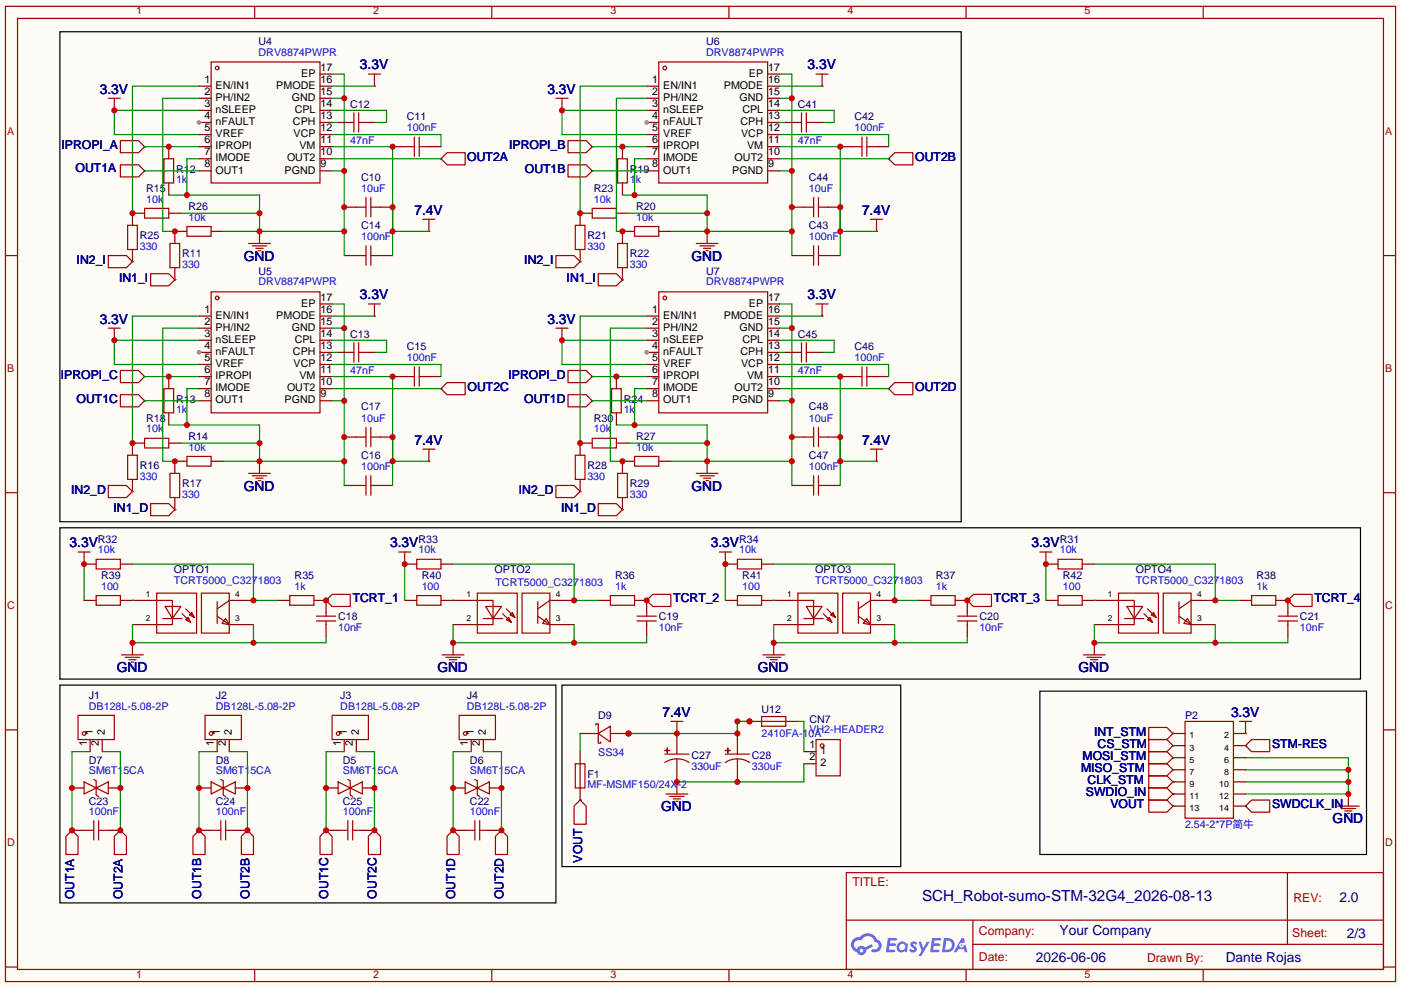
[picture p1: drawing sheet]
<svg xmlns="http://www.w3.org/2000/svg" width="294mm" height="207mm" viewBox="0 0 294 207" stroke-linecap="round" stroke-linejoin="round" font-family="sans-serif">
<path d="M0 0h294.1v207.2h-294.1z" fill="#fffcf7"/>
<g fill="none" stroke="#a10000" stroke-width=".25">
<path d="M1.1 1.3h291.9v204.8h-291.9zM3.7 3.9h286.7v199.6h-286.7zM53.5 1.3v2.6M103.3 1.3v2.6M153 1.3v2.6M202.8 1.3v2.6M252.6 1.3v2.6M1.1 53.7h2.6M290.4 53.7h2.6M1.1 103.4h2.6M290.4 103.4h2.6M1.1 153.2h2.6"/>
<path d="M290.4 153.2h2.6M177.7 183.2h112.7v20.3h-112.7zM177.7 193.2h112.7M204.2 198.2h86.2M204.2 193.2v10.1M270.3 183.2v15M1.1 203h2.6M53.5 203.5v2.6M103.3 203.5v2.6M153 203.5v2.6M202.8 203.5v2.6M252.6 203.5v2.6"/>
<path d="M290.4 203h2.6"/>
</g>
<g fill="#5487ff">
<path d="M191.3 197.8l.5-.2 .4 .1 .3 .3-.2 .4a.33 .33 0 0 0-.3-.3 .33 .33 0 0 0-.3 .2 .86 .86 0 0 1 .7 .7 .86 .86 0 0 1-.3 .9h-.6l-.7-.4 .4-.4 .5 .3 .2-.1v-.1a.88 .88 0 0 1-.6-1.4z"/>
<path d="M192.8 197.7h.6l.4 1.3 .8-1.3h.6l-1.8 3h-.6l.7-1.1z"/>
<path d="M186.4 196.9h1.7l.2 .1-.1 .4h-1.3l-.1 .7h1.1l.2 .2-.3 .3h-1.1l-.1 .8h1.2l.2 .2-.2 .3h-1.8z"/>
<path d="M195.7 196.9h1.6l.3 .1-.1 .4h-1.3l-.1 .7h1.1l.2 .2-.3 .3h-1.1l-.1 .8h1.2l.2 .2-.2 .3h-1.8z"/>
<path d="M201.9 196.9h.5l.2 .9-.4 .2a.5 .5 0 0 0-.8 .2 .5 .5 0 0 0 .3 .7 .5 .5 0 0 0 .7-.4l.3-.2 .4 1.6h-.5l-.2-.6h-1.2l-.4 .6h-.6z"/>
<path d="M198.2 196.9l-.4 3h.9a1.51 1.51 0 0 0 1.7-1.5 1.51 1.51 0 0 0-1.7-1.5zM198.7 197.4a1.02 1.02 0 0 1 1.1 1.2 1.02 1.02 0 0 1-1.4 .8z"/>
<path d="M188.7 197.9a1.11 1.11 0 0 0-.3 1.6 1.11 1.11 0 0 0 1.6 .2l.4 .2 .2-1.7-.4-.2a1.02 1.02 0 0 0-1.5-.1zM188.7 198.8a.67 .67 0 0 1 1.3 0 .67 .67 0 0 1-1.3 0z"/>
<path d="M179.1 197.2a1.58 1.58 0 0 0 .8 2.7 1.01 1.01 0 0 0 1.1 .6 1.01 1.01 0 0 0 .9-1.1l1.4-.7-.3-.5-1.4 .7a1.03 1.03 0 0 0-1.7 .3 1 1 0 0 1-.5-1.4 1 1 0 0 1 1.4-.3 1.49 1.49 0 0 1 1.6-1 1.49 1.49 0 0 1 1.3 1.2 .82 .82 0 0 1 .7 1.1 .82 .82 0 0 1-1.2 .5l-.2 .1v.3a1.4 1.4 0 0 0 1.9-.6 1.4 1.4 0 0 0-.8-1.9 2.19 2.19 0 0 0-3.7-.5l-.7 .1zM180.5 199.5a.39 .39 0 0 1 .7 0 .39 .39 0 0 1-.7 0z"/>
<circle cx="201.9" cy="198.4" r=".19"/>
</g>
<path d="M12.6 6.7h189.2v102.8h-189.2zM12.6 110.8h273v31.8h-273zM12.6 143.8h104.1v45.7h-104.1zM118 143.8h71.1v38.1h-71.1zM218.3 145.1h68.6v34.3h-68.6z" fill="none" stroke="#000" stroke-width=".25"/>
<g fill="none" stroke="#a10000" stroke-width=".25">
<path d="M44.3 13h22.9v25.4h-22.9zM77.3 15.6h2.6M78.6 15.6v2.5M22.7 20.6h2.6M24 20.6v2.6M25.3 29.5h3.8l1.3 1.3-1.3 1.3h-3.8zM34.4 33.3h2v5.1h-2zM85 30.8h2M87 28.8v4M88 28.8v4M88 30.8h2M52.2 51.1h4.6"/>
<path d="M53 51.6h3M53.7 52.1h1.5M54.2 52.6h.5M54.5 48.6v2.5M88.8 46h2.5M90 46v2.6M16.4 115.9h2.5M17.7 115.9v2.5M20.2 117.4h5.1v2h-5.1zM83.7 115.9h2.5M85 115.9v2.5M87.5 117.4h5.1v2h-5.1z"/>
<path d="M151 115.9h2.5M152.3 115.9v2.5M154.8 117.4h5.1v2h-5.1zM218.3 115.9h2.6M219.6 115.9v2.5M222.1 117.4h5.1v2h-5.1zM20.2 125h5.1v2.1h-5.1zM25.5 137.5h4.6M26.3 138h3M27.1 138.5h1.5M27.6 139h.5M27.8 134.9v2.6"/>
<path d="M32.9 124.5h8.4v8.4h-8.4zM32.9 126h3.3v5.1h-3.3M34.2 129.9h4M34.7 127.3h3.3l-1.8 2.6zM38.2 128.8l1.8 1.8M39 127.8l1.8 1.8M39.5 129.6l.5 1-1-.5zM39.8 129.1l.5-.5 .5 1zM42.3 124.5h5.8v8.4h-5.8zM45.6 129.3l2.5 1.8M45.6 126.3v4.6M47.4 129.9l.7 1.2-1.5-.2z"/>
<path d="M48.1 126l-2.5 1.8M60.8 125h5.1v2.1h-5.1zM66.4 130.4h4.1M66.4 129.3h4.1M68.5 126l1.2-1.2h3.8v2.5h-3.8zM68.5 128.6v.7M68.5 130.4v.7M87.5 125h5.1v2.1h-5.1zM92.8 137.5h4.6M93.6 138h3M94.4 138.5h1.5M94.9 139h.5"/>
<path d="M95.1 134.9v2.6M100.2 124.5h8.4v8.4h-8.4zM100.2 126h3.3v5.1h-3.3M101.5 129.9h4M102 127.3h3.3l-1.8 2.6zM105.5 128.8l1.8 1.8M106.3 127.8l1.8 1.8M106.8 129.6l.5 1-1-.5zM107.1 129.1l.5-.5 .5 1zM109.6 124.5h5.8v8.4h-5.8zM112.9 129.3l2.5 1.8M112.9 126.3v4.6"/>
<path d="M114.7 129.9l.7 1.2-1.5-.2zM115.4 126l-2.5 1.8M128.1 125h5.1v2.1h-5.1zM133.7 130.4h4.1M133.7 129.3h4.1M135.8 126l1.2-1.2h3.8v2.5h-3.8zM135.8 128.6v.7M135.8 130.4v.7M154.8 125h5.1v2.1h-5.1zM160.1 137.5h4.6M160.9 138h3.1M161.7 138.5h1.5"/>
<path d="M162.2 139h.5M162.4 134.9v2.6M167.5 124.5h8.4v8.4h-8.4zM167.5 126h3.3v5.1h-3.3M168.8 129.9h4M169.3 127.3h3.3l-1.8 2.6zM172.8 128.8l1.8 1.8M173.6 127.8l1.8 1.8M174.1 129.6l.5 1-1-.5zM174.4 129.1l.5-.5 .5 1zM176.9 124.5h5.9v8.4h-5.9zM180.2 129.3l2.6 1.8"/>
<path d="M180.2 126.3v4.6M182 129.9l.8 1.2-1.6-.2zM182.8 126l-2.6 1.8M195.5 125h5v2.1h-5zM201 130.4h4.1M201 129.3h4.1M203.1 128.6v.7M203.1 130.4v.7M204.3 124.8h3.9v2.5h-3.9l-1.2-1.3zM222.1 125h5.1v2.1h-5.1zM227.5 137.5h4.5M228.2 138h3.1"/>
<path d="M229 138.5h1.5M229.5 139h.5M229.7 134.9v2.6M234.8 124.5h8.4v8.4h-8.4zM234.8 126h3.3v5.1h-3.3M236.1 129.9h4.1M236.6 127.3h3.3l-1.8 2.6zM240.2 128.8l1.7 1.8M240.9 127.8l1.8 1.8M241.4 129.6l.5 1-1-.5zM241.7 129.1l.5-.5 .5 1zM244.2 124.5h5.9v8.4h-5.9z"/>
<path d="M247.5 129.3l2.6 1.8M247.5 126.3v4.6M249.3 129.9l.8 1.2-1.6-.2zM250.1 126l-2.6 1.8M262.8 125h5v2.1h-5zM268.4 130.4h4M268.4 129.3h4M270.4 128.6v.7M270.4 130.4v.7M271.7 124.8h3.8v2.5h-3.8l-1.3-1.3zM16.4 150.2h7.6v5.1h-7.6zM43.1 150.2h7.6v5.1h-7.6z"/>
<path d="M69.7 150.2h7.6v5.1h-7.6zM96.4 150.2h7.6v5.1h-7.6zM139.6 157.5l1 .1zM139.6 158.3h5.1M140.1 157v1zM140.8 151.4h2.6M142.1 151.4v2.6M152.3 157.5l1 .1zM152.3 158.3h5.1M152.8 157v1zM171.3 155.3h5.1v7.6h-5.1zM241.2 155.3h3.8l1.3 1.2-1.3 1.3h-3.8z"/>
<path d="M241.2 157.8h3.8l1.3 1.3-1.3 1.2h-3.8zM241.2 152.7h3.8l1.3 1.3-1.3 1.3h-3.8zM260.2 151.4h2.6M261.5 156.5l1.3-1.2h3.8v2.5h-3.8zM261.5 151.4v2.6M15.1 174.3l1.3 1.3v3.8h-2.6v-3.8zM17.7 164.1l2.5 1.3-2.5 1.3zM17.7 174.3h2M19.7 163.6l.5 .3v3l.5 .3M19.7 172.3v4M20.2 165.4l2.5-1.3v2.6zM20.7 174.3h2"/>
<path d="M20.7 172.3v4M25.3 174.3l1.2 1.3v3.8h-2.5v-3.8zM40.5 175.6l1.3-1.3 1.3 1.3v3.8h-2.6zM44.3 164.1l2.6 1.3-2.6 1.3zM44.3 174.3h2.1M46.4 163.6l.5 .3v3l.5 .3M46.4 172.3v4M46.9 165.4l2.5-1.3v2.6zM47.4 174.3h2M47.4 172.3v4M50.7 175.6l1.2-1.3 1.3 1.3v3.8h-2.5zM68.5 174.3l1.2 1.3v3.8h-2.5v-3.8z"/>
<path d="M71 164.1l2.5 1.3-2.5 1.3zM71 174.3h2M73 163.6l.5 .3v3l.5 .3M73 172.3v4M73.5 165.4l2.6-1.3v2.6zM74 174.3h2.1M74 172.3v4M78.6 174.3l1.3 1.3v3.8h-2.6v-3.8zM93.9 175.6l1.2-1.3 1.3 1.3v3.8h-2.5zM97.7 164.1l2.5 1.3-2.5 1.3zM97.7 174.3h2M99.7 163.6l.5 .3v3l.5 .3"/>
<path d="M99.7 172.3v4M100.2 165.4l2.5-1.3v2.6zM100.7 174.3h2M100.7 172.3v4M104 175.6l1.3-1.3 1.3 1.3v3.8h-2.6zM120.8 160.3h2v5.1h-2zM121.8 168l1.3 1.2v3.8h-2.6v-3.8zM121.8 160.3v5.1M139.6 160.1a4.6 4.6 0 0 1 5.1 0M139.8 166.7h4.6M140.6 167.2h3M141.4 167.7h1.5"/>
<path d="M141.9 168.2h.5M142.1 164.1v2.6M152.3 160.1a4.6 4.6 0 0 1 5.1 0M241.2 165.4h3.8l1.3 1.3-1.3 1.3h-3.8zM241.2 168h3.8l1.3 1.2-1.3 1.3h-3.8zM241.2 162.9h3.8l1.3 1.2-1.3 1.3h-3.8zM241.2 160.3h3.8l1.3 1.3-1.3 1.3h-3.8zM261.5 169.2l1.3-1.2h3.8v2.5h-3.8zM280.8 169.2h4.6M281.6 169.7h3M282.3 170.2h1.5M282.8 170.7h.5"/>
<path d="M283.1 166.7v2.5"/>
<circle cx="45.6" cy="14.3" r=".38"/>
<circle cx="17.7" cy="154" r=".38"/>
<circle cx="44.3" cy="154" r=".38"/>
<circle cx="71" cy="154" r=".38"/>
<circle cx="97.7" cy="154" r=".38"/>
<circle cx="172.6" cy="156.5" r=".38"/>
</g>
<g fill="none" stroke="#870000" stroke-width=".25">
<path d="M41.8 18.1h2.5M78.6 18.1h.1M24 23.2h.1M30.4 30.8h.1M35.4 30.8v2.5M35.4 38.4v2.6M41.8 20.6h2.5M41.8 23.2h2.5M41.8 25.7h2.5M82.4 30.8h2.6M90 30.8h2.6M54.5 48.6h.1"/>
<path d="M90 48.6h.1M17.7 118.4h.1M17.7 118.4h2.5M25.3 118.4h2.5M85 118.4h.1M85 118.4h2.5M92.6 118.4h2.5M152.3 118.4h.1M152.3 118.4h2.5M159.9 118.4h2.5M219.6 118.4h.1M219.6 118.4h2.5"/>
<path d="M227.2 118.4h2.5M17.7 126h2.5M25.3 126h7.6M27.8 134.9h.1M27.8 131.1h5.1M48.1 126h5.1M48.1 131.1h5.1M58.3 126h2.5M65.9 126h2.6M68.5 126h.1M68.5 126v2.6M68.5 131.1v2.6"/>
<path d="M85 126h2.5M92.6 126h7.6M95.1 134.9h.1M95.1 131.1h5.1M115.4 126h5.1M115.4 131.1h5.1M125.6 126h2.5M133.2 126h2.6M135.8 126h.1M135.8 126v2.6M135.8 131.1v2.6M152.3 126h2.5"/>
<path d="M159.9 126h7.6M162.4 134.9h.1M162.4 131.1h5.1M182.8 126h5M182.8 131.1h5M192.9 126h2.6M200.5 126h2.6M203.1 126h.1M203.1 126v2.6M203.1 131.1v2.6M219.6 126h2.5M227.2 126h7.6"/>
<path d="M229.7 134.9h.1M229.7 131.1h5.1M250.1 126h5M250.1 131.1h5M260.2 126h2.6M267.8 126h2.6M270.4 126h.1M270.4 126v2.6M270.4 131.1v2.6M18.9 155.3v2.5M21.5 155.3v2.5M45.6 155.3v2.5"/>
<path d="M48.1 155.3v2.5M72.3 155.3v2.5M74.8 155.3v2.5M98.9 155.3v2.5M101.5 155.3v2.5M121.8 157.8v2.5M142.1 154h.1M142.1 154v4.3M142.1 159.3v4.8M154.8 154v4.3M154.8 159.3v4.8M168.8 157.8h2.5"/>
<path d="M246.3 156.5h.1M246.3 159.1h.1M246.3 154h.1M261.5 154h.1M261.5 156.5h.1M15.1 174.3h.1M15.1 174.3h2.6M15.1 165.4h2.6M22.7 174.3h2.6M22.7 165.4h2.6M25.3 174.3h.1M41.8 174.3h.1"/>
<path d="M41.8 174.3h2.5M41.8 165.4h2.5M49.4 174.3h2.5M49.4 165.4h2.5M51.9 174.3h.1M68.5 174.3h.1M68.5 174.3h2.5M68.5 165.4h2.5M76.1 174.3h2.5M76.1 165.4h2.5M78.6 174.3h.1M95.1 174.3h.1"/>
<path d="M95.1 174.3h2.6M95.1 165.4h2.6M102.7 174.3h2.6M102.7 165.4h2.6M105.3 174.3h.1M121.8 168h.1M121.8 165.4v2.6M142.1 164.1h.1M168.8 160.3h2.5M246.3 166.7h.1M246.3 169.2h.1M246.3 164.1h.1"/>
<path d="M246.3 161.6h.1M261.5 169.2h.1M283.1 166.7h.1"/>
</g>
<circle cx="41.8" cy="25.7" r=".51" fill="#999"/>
<g fill="none" stroke="#870000" stroke-width=".25">
<path d="M67.2 18.1h2.5M67.2 15.6h2.5M30.4 35.9h.1M41.8 28.3h2.5M41.8 30.8h2.5M41.8 33.3h2.5M41.8 35.9h2.5M67.2 28.3h2.5M67.2 30.8h2.5M67.2 33.3h2.5M67.2 35.9h2.5M67.2 25.7h2.5"/>
<path d="M67.2 23.2h2.5M67.2 20.6h2.5M92.6 33.3h.1M27.8 54.9h.1M27.8 52.4v2.5M30.4 44.8h-2.6v2.5M35.4 44.8h2.6M36.7 58.7h.1M36.7 56.2v2.5M39.2 48.6h-2.5v2.5M44.3 48.6h2.6M72.3 53.7h2.5"/>
<path d="M72.3 43.5h2.5M79.9 53.7h2.5M79.9 43.5h2.5M24 71.4h.1M30.4 79.1h.1M35.4 79.1v2.5M41.8 66.4h2.5M41.8 68.9h2.5M41.8 71.4h2.5M41.8 74h2.5M78.6 66.4h.1M82.4 79.1h2.6"/>
<path d="M90 79.1h2.6M35.4 86.7v2.5M54.5 96.8h.1M90 96.8h.1"/>
</g>
<g fill="none" stroke="#a10000" stroke-width=".25">
<path d="M25.3 34.6h3.8l1.3 1.3-1.3 1.2h-3.8zM92.6 33.3l1.3-1.2h3.8v2.5h-3.8zM22.7 53.7h3.8l1.3 1.2-1.3 1.3h-3.8zM26.8 47.3h2v5.1h-2zM30.4 43.7h5v2.1h-5zM31.6 57.5h3.8l1.3 1.2-1.3 1.3h-3.8zM35.7 51.1h2v5.1h-2zM39.2 47.6h5.1v2h-5.1zM74.8 53.7h2M74.8 43.5h2M76.8 41.5v4M76.8 51.6v4.1"/>
<path d="M77.9 53.7h2M77.9 41.5v4M77.9 51.6v4.1M77.9 43.5h2M22.7 68.9h2.6M24 68.9v2.5M25.3 77.8h3.8l1.3 1.3-1.3 1.2h-3.8zM44.3 61.3h22.9v25.4h-22.9zM77.3 63.8h2.6M78.6 63.8v2.6M85 79.1h2M87 77v4.1"/>
<path d="M88 77v4.1M88 79.1h2M34.4 81.6h2v5.1h-2zM52.2 99.4h4.6M53 99.9h3M54.5 96.8v2.6M88.8 94.3h2.5M90 94.3v2.5M53.7 100.4h1.5M54.2 100.9h.5"/>
<circle cx="45.6" cy="62.5" r=".38"/>
</g>
<circle cx="41.8" cy="74" r=".51" fill="#999"/>
<g fill="none" stroke="#870000" stroke-width=".25">
<path d="M135.8 18.1h2.5M172.6 18.1h.1M118 23.2h.1M124.3 30.8h.1M130.7 30.8v2.5M130.7 38.4v2.6M135.8 20.6h2.5M135.8 23.2h2.5M135.8 25.7h2.5M176.4 30.8h2.5M184 30.8h2.6M148.5 48.6h.1"/>
<path d="M184 48.6h.1M41.8 76.5h2.5M41.8 79.1h2.5M67.2 76.5h2.5M67.2 79.1h2.5M67.2 74h2.5M67.2 71.4h2.5M67.2 68.9h2.5M67.2 66.4h2.5M67.2 63.8h2.5M30.4 84.1h.1M30.4 93h-2.6v2.6"/>
<path d="M35.4 93h2.6M39.2 96.8h-2.5v2.6M41.8 81.6h2.5M41.8 84.1h2.5M44.3 96.8h2.6M67.2 81.6h2.5M67.2 84.1h2.5M72.3 91.8h2.5M79.9 91.8h2.5M92.6 81.6h.1M27.8 103.2h.1M27.8 100.6v2.6"/>
<path d="M36.7 107h.1M36.7 104.5v2.5M72.3 101.9h2.5M79.9 101.9h2.5"/>
</g>
<g fill="none" stroke="#a10000" stroke-width=".25">
<path d="M138.3 13h22.9v25.4h-22.9zM171.3 15.6h2.6M172.6 15.6v2.5M116.7 20.6h2.6M118 20.6v2.6M119.3 29.5h3.8l1.2 1.3-1.2 1.3h-3.8zM129.7 33.3h2v5.1h-2zM178.9 30.8h2.1M181 28.8v4M182 28.8v4M182 30.8h2M146.2 51.1h4.5"/>
<path d="M146.9 51.6h3.1M147.7 52.1h1.5M148.2 52.6h.5M148.5 48.6v2.5M182.8 46h2.5M184 46v2.6M25.3 82.9h3.8l1.3 1.2-1.3 1.3h-3.8zM26.8 95.6h2v5h-2zM30.4 92h5v2h-5zM35.7 99.4h2v5.1h-2zM39.2 95.8h5.1v2h-5.1zM74.8 91.8h2"/>
<path d="M76.8 89.7v4.1M76.8 99.9v4M77.9 89.7v4.1M77.9 99.9v4M77.9 91.8h2M92.6 81.6l1.3-1.3h3.8v2.6h-3.8zM22.7 101.9h3.8l1.3 1.3-1.3 1.3h-3.8zM31.6 105.7h3.8l1.3 1.3-1.3 1.3h-3.8zM74.8 101.9h2M77.9 101.9h2"/>
<circle cx="139.6" cy="14.3" r=".38"/>
</g>
<circle cx="135.8" cy="25.7" r=".51" fill="#999"/>
<g fill="none" stroke="#870000" stroke-width=".25">
<path d="M161.2 18.1h2.5M161.2 15.6h2.5M124.3 35.9h.1M135.8 28.3h2.5M135.8 30.8h2.5M135.8 33.3h2.5M135.8 35.9h2.5M161.2 28.3h2.5M161.2 30.8h2.5M161.2 33.3h2.5M161.2 35.9h2.5M161.2 25.7h2.5"/>
<path d="M161.2 23.2h2.5M161.2 20.6h2.5M186.6 33.3h.1M121.8 54.9h.1M121.8 52.4v2.5M124.3 44.8h-2.5v2.5M129.4 44.8h2.6M130.7 58.7h.1M130.7 56.2v2.5M133.2 48.6h-2.5v2.5M138.3 48.6h2.5M166.2 53.7h2.6"/>
<path d="M166.2 43.5h2.6M173.9 53.7h2.5M173.9 43.5h2.5M118 71.4h.1M124.3 79.1h.1M129.4 79.1v2.5M135.8 66.4h2.5M135.8 68.9h2.5M135.8 71.4h2.5M135.8 74h2.5M172.6 66.4h.1M176.4 79.1h2.5"/>
<path d="M184 79.1h2.6M129.4 86.7v2.5M148.5 96.8h.1M184 96.8h.1"/>
</g>
<g fill="none" stroke="#a10000" stroke-width=".25">
<path d="M119.3 34.6h3.8l1.2 1.3-1.2 1.2h-3.8zM187.8 32.1h3.8v2.5h-3.8l-1.2-1.3zM116.7 53.7h3.8l1.3 1.2-1.3 1.3h-3.8zM120.8 47.3h2v5.1h-2zM124.3 43.7h5.1v2.1h-5.1zM125.6 57.5h3.8l1.3 1.2-1.3 1.3h-3.8zM129.7 51.1h2v5.1h-2zM133.2 47.6h5.1v2h-5.1zM168.8 53.7h2M168.8 43.5h2M170.8 41.5v4M170.8 51.6v4.1"/>
<path d="M171.8 53.7h2.1M171.8 41.5v4M171.8 51.6v4.1M171.8 43.5h2.1M116.7 68.9h2.6M118 68.9v2.5M119.3 77.8h3.8l1.2 1.3-1.2 1.2h-3.8zM138.3 61.3h22.9v25.4h-22.9zM171.3 63.8h2.6M172.6 63.8v2.6M178.9 79.1h2.1M181 77v4.1"/>
<path d="M182 77v4.1M182 79.1h2M128.4 81.6h2v5.1h-2zM146.2 99.4h4.5M146.9 99.9h3.1M148.5 96.8v2.6M182.8 94.3h2.5M184 94.3v2.5M147.7 100.4h1.5M148.2 100.9h.5"/>
<circle cx="139.6" cy="62.5" r=".38"/>
</g>
<circle cx="135.8" cy="74" r=".51" fill="#999"/>
<g fill="none" stroke="#870000" stroke-width=".25">
<path d="M135.8 76.5h2.5M135.8 79.1h2.5M161.2 76.5h2.5M161.2 79.1h2.5M161.2 74h2.5M161.2 71.4h2.5M161.2 68.9h2.5M161.2 66.4h2.5M161.2 63.8h2.5M124.3 84.1h.1M124.3 93h-2.5v2.6M129.4 93h2.6"/>
<path d="M133.2 96.8h-2.5v2.6M135.8 81.6h2.5M135.8 84.1h2.5M138.3 96.8h2.5M161.2 81.6h2.5M161.2 84.1h2.5M166.2 91.8h2.6M173.9 91.8h2.5M186.6 81.6h.1M121.8 103.2h.1M121.8 100.6v2.6M130.7 107h.1"/>
<path d="M130.7 104.5v2.5M166.2 101.9h2.6M173.9 101.9h2.5"/>
</g>
<g fill="none" stroke="#a10000" stroke-width=".25">
<path d="M119.3 82.9h3.8l1.2 1.2-1.2 1.3h-3.8zM120.8 95.6h2v5h-2zM124.3 92h5.1v2h-5.1zM129.7 99.4h2v5.1h-2zM133.2 95.8h5.1v2h-5.1zM168.8 91.8h2M170.8 89.7v4.1M170.8 99.9v4M171.8 89.7v4.1M171.8 99.9v4M171.8 91.8h2.1M187.8 80.3h3.8v2.6h-3.8l-1.2-1.3z"/>
<path d="M116.7 101.9h3.8l1.3 1.3-1.3 1.3h-3.8zM125.6 105.7h3.8l1.3 1.3-1.3 1.3h-3.8zM168.8 101.9h2M171.8 101.9h2.1"/>
</g>
<path d="M27.8 131.1v3.8h40.7v-1.2M53.2 131.1v3.8" fill="none" stroke="#008700" stroke-width=".25"/>
<g fill="#c00">
<circle cx="27.8" cy="134.9" r=".63"/>
<circle cx="53.2" cy="134.9" r=".63"/>
</g>
<path d="M17.7 118.4v7.6" fill="none" stroke="#008700" stroke-width=".25"/>
<circle cx="17.7" cy="118.4" r=".63" fill="#c00"/>
<path d="M27.8 118.4h25.4v7.6h5.1" fill="none" stroke="#008700" stroke-width=".25"/>
<circle cx="53.2" cy="126" r=".63" fill="#c00"/>
<path d="M85 118.4v7.6" fill="none" stroke="#008700" stroke-width=".25"/>
<circle cx="85" cy="118.4" r=".63" fill="#c00"/>
<path d="M95.1 131.1v3.8h40.7v-1.2M120.5 131.1v3.8" fill="none" stroke="#008700" stroke-width=".25"/>
<g fill="#c00">
<circle cx="120.5" cy="134.9" r=".63"/>
<circle cx="95.1" cy="134.9" r=".63"/>
</g>
<path d="M152.3 118.4v7.6" fill="none" stroke="#008700" stroke-width=".25"/>
<circle cx="152.3" cy="118.4" r=".63" fill="#c00"/>
<path d="M162.4 131.1v3.8h40.7v-1.2M187.8 131.1v3.8" fill="none" stroke="#008700" stroke-width=".25"/>
<g fill="#c00">
<circle cx="187.8" cy="134.9" r=".63"/>
<circle cx="162.4" cy="134.9" r=".63"/>
</g>
<path d="M219.6 118.4v7.6" fill="none" stroke="#008700" stroke-width=".25"/>
<circle cx="219.6" cy="118.4" r=".63" fill="#c00"/>
<path d="M229.7 131.1v3.8h40.7v-1.2M255.1 131.1v3.8" fill="none" stroke="#008700" stroke-width=".25"/>
<g fill="#c00">
<circle cx="255.1" cy="134.9" r=".63"/>
<circle cx="229.7" cy="134.9" r=".63"/>
</g>
<path d="M261.5 159.1h21.6v7.6h-21.6M261.5 164.1h21.6M261.5 161.6h21.6" fill="none" stroke="#008700" stroke-width=".25"/>
<g fill="#c00">
<circle cx="283.1" cy="166.7" r=".63"/>
<circle cx="283.1" cy="164.1" r=".63"/>
<circle cx="283.1" cy="161.6" r=".63"/>
</g>
<path d="M18.9 157.8h-3.8v16.5" fill="none" stroke="#008700" stroke-width=".25"/>
<g fill="#c00">
<circle cx="15.1" cy="165.4" r=".63"/>
<circle cx="15.1" cy="174.3" r=".63"/>
</g>
<path d="M21.5 157.8h3.8v16.5" fill="none" stroke="#008700" stroke-width=".25"/>
<g fill="#c00">
<circle cx="25.3" cy="174.3" r=".63"/>
<circle cx="25.3" cy="165.4" r=".63"/>
</g>
<path d="M45.6 157.8h-3.8v16.5" fill="none" stroke="#008700" stroke-width=".25"/>
<g fill="#c00">
<circle cx="41.8" cy="165.4" r=".63"/>
<circle cx="41.8" cy="174.3" r=".63"/>
</g>
<path d="M48.1 157.8h3.8v16.5" fill="none" stroke="#008700" stroke-width=".25"/>
<g fill="#c00">
<circle cx="51.9" cy="165.4" r=".63"/>
<circle cx="51.9" cy="174.3" r=".63"/>
</g>
<path d="M72.3 157.8h-3.8v16.5" fill="none" stroke="#008700" stroke-width=".25"/>
<g fill="#c00">
<circle cx="68.5" cy="174.3" r=".63"/>
<circle cx="68.5" cy="165.4" r=".63"/>
</g>
<path d="M74.8 157.8h3.8v16.5" fill="none" stroke="#008700" stroke-width=".25"/>
<g fill="#c00">
<circle cx="78.6" cy="165.4" r=".63"/>
<circle cx="78.6" cy="174.3" r=".63"/>
</g>
<path d="M98.9 157.8h-3.8v16.5" fill="none" stroke="#008700" stroke-width=".25"/>
<g fill="#c00">
<circle cx="95.1" cy="174.3" r=".63"/>
<circle cx="95.1" cy="165.4" r=".63"/>
</g>
<path d="M101.5 157.8h3.8v16.5" fill="none" stroke="#008700" stroke-width=".25"/>
<g fill="#c00">
<circle cx="105.3" cy="165.4" r=".63"/>
<circle cx="105.3" cy="174.3" r=".63"/>
</g>
<path d="M168.8 160.3v3.8h-26.7" fill="none" stroke="#008700" stroke-width=".25"/>
<g fill="#c00">
<circle cx="154.8" cy="164.1" r=".63"/>
<circle cx="142.1" cy="164.1" r=".63"/>
</g>
<path d="M157.4 151.4h-2.6v2.6h-22.8M167.5 151.4h1.3v6.4" fill="none" stroke="#008700" stroke-width=".25"/>
<g fill="#c00">
<circle cx="132" cy="154" r=".63"/>
<circle cx="142.1" cy="154" r=".63"/>
<circle cx="154.8" cy="154" r=".63"/>
<circle cx="154.8" cy="151.4" r=".63"/>
<circle cx="157.4" cy="151.4" r=".63"/>
</g>
<path d="M95.1 118.4h25.4v7.6h5.1M121.8 154v3.8" fill="none" stroke="#008700" stroke-width=".25"/>
<circle cx="120.5" cy="126" r=".63" fill="#c00"/>
<path d="M162.4 118.4h25.4v7.6h5.1" fill="none" stroke="#008700" stroke-width=".25"/>
<circle cx="187.8" cy="126" r=".63" fill="#c00"/>
<path d="M229.7 118.4h25.4v7.6h5.1" fill="none" stroke="#008700" stroke-width=".25"/>
<circle cx="255.1" cy="126" r=".63" fill="#c00"/>
<path d="M69.7 15.6h2.6v38.1M30.4 35.9h11.4M41.8 33.3h-2.6v7.7M69.7 35.9h2.6M69.7 20.6h2.6M35.4 41h19.1v7.6M38 44.8h16.5M46.9 48.6h25.4" fill="none" stroke="#008700" stroke-width=".25"/>
<g fill="#c00">
<circle cx="39.2" cy="41" r=".63"/>
<circle cx="54.5" cy="44.8" r=".63"/>
<circle cx="54.5" cy="48.6" r=".63"/>
<circle cx="72.3" cy="48.6" r=".63"/>
<circle cx="72.3" cy="43.5" r=".63"/>
<circle cx="72.3" cy="35.9" r=".63"/>
<circle cx="72.3" cy="20.6" r=".63"/>
</g>
<path d="M30.4 30.8h11.4" fill="none" stroke="#008700" stroke-width=".25"/>
<circle cx="35.4" cy="30.8" r=".63" fill="#c00"/>
<path d="M41.8 23.2h-17.8v5.1h17.8M69.7 23.2h11.5v2.5h-2.6M69.7 25.7h1.3M69.7 28.3h22.9v2.5" fill="none" stroke="#008700" stroke-width=".25"/>
<circle cx="24" cy="23.2" r=".63" fill="#c00"/>
<path d="M41.8 18.1h-14v26.7" fill="none" stroke="#008700" stroke-width=".25"/>
<circle cx="27.8" cy="44.8" r=".63" fill="#c00"/>
<path d="M69.7 33.3h22.9M69.7 30.8h12.7v22.9M82.4 48.6h7.6" fill="none" stroke="#008700" stroke-width=".25"/>
<g fill="#c00">
<circle cx="82.4" cy="30.8" r=".63"/>
<circle cx="82.4" cy="48.6" r=".63"/>
<circle cx="82.4" cy="43.5" r=".63"/>
</g>
<path d="M69.7 18.1h8.9M69.7 63.8h2.6v38.1M69.7 68.9h2.6M35.4 89.2h19.1v7.6M38 93h16.5M41.8 81.6h-2.6v7.6M46.9 96.8h25.4M69.7 84.1h2.6" fill="none" stroke="#008700" stroke-width=".25"/>
<g fill="#c00">
<circle cx="39.2" cy="89.2" r=".63"/>
<circle cx="54.5" cy="93" r=".63"/>
<circle cx="54.5" cy="96.8" r=".63"/>
<circle cx="72.3" cy="96.8" r=".63"/>
<circle cx="72.3" cy="91.8" r=".63"/>
<circle cx="72.3" cy="84.1" r=".63"/>
<circle cx="72.3" cy="68.9" r=".63"/>
</g>
<path d="M30.4 79.1h11.4M30.4 84.1h11.4" fill="none" stroke="#008700" stroke-width=".25"/>
<circle cx="35.4" cy="79.1" r=".63" fill="#c00"/>
<path d="M41.8 71.4h-17.8v5.1h17.8M69.7 71.4h11.5v2.6h-2.6M69.7 74h1.3M69.7 76.5h22.9v2.6" fill="none" stroke="#008700" stroke-width=".25"/>
<circle cx="24" cy="71.4" r=".63" fill="#c00"/>
<path d="M41.8 66.4h-14v26.6" fill="none" stroke="#008700" stroke-width=".25"/>
<circle cx="27.8" cy="93" r=".63" fill="#c00"/>
<path d="M69.7 79.1h12.7v22.8M69.7 81.6h22.9M82.4 96.8h7.6" fill="none" stroke="#008700" stroke-width=".25"/>
<g fill="#c00">
<circle cx="82.4" cy="79.1" r=".63"/>
<circle cx="82.4" cy="96.8" r=".63"/>
<circle cx="82.4" cy="91.8" r=".63"/>
</g>
<path d="M124.3 35.9h11.5M124.3 30.8h11.5M69.7 66.4h8.9" fill="none" stroke="#008700" stroke-width=".25"/>
<circle cx="130.7" cy="30.8" r=".63" fill="#c00"/>
<path d="M163.7 15.6h2.5v38.1M135.8 33.3h-2.6v7.7M163.7 20.6h2.5M163.7 35.9h2.5M130.7 41h17.8v7.6M132 44.8h16.5M140.8 48.6h25.4" fill="none" stroke="#008700" stroke-width=".25"/>
<g fill="#c00">
<circle cx="133.2" cy="41" r=".63"/>
<circle cx="148.5" cy="44.8" r=".63"/>
<circle cx="148.5" cy="48.6" r=".63"/>
<circle cx="166.2" cy="48.6" r=".63"/>
<circle cx="166.2" cy="43.5" r=".63"/>
<circle cx="166.2" cy="35.9" r=".63"/>
<circle cx="166.2" cy="20.6" r=".63"/>
</g>
<path d="M135.8 23.2h-17.8v5.1h17.8M163.7 23.2h11.4v2.5h-2.5M163.7 25.7h1.3M163.7 28.3h22.9v2.5" fill="none" stroke="#008700" stroke-width=".25"/>
<circle cx="118" cy="23.2" r=".63" fill="#c00"/>
<path d="M135.8 18.1h-14v26.7" fill="none" stroke="#008700" stroke-width=".25"/>
<circle cx="121.8" cy="44.8" r=".63" fill="#c00"/>
<path d="M163.7 33.3h22.9M163.7 30.8h12.7v22.9M176.4 48.6h7.6" fill="none" stroke="#008700" stroke-width=".25"/>
<g fill="#c00">
<circle cx="176.4" cy="30.8" r=".63"/>
<circle cx="176.4" cy="48.6" r=".63"/>
<circle cx="176.4" cy="43.5" r=".63"/>
</g>
<path d="M163.7 18.1h8.9M163.7 63.8h2.5v38.1M163.7 68.9h2.5M129.4 89.2h19.1v7.6M132 93h16.5M135.8 81.6h-2.6v7.6M140.8 96.8h25.4M163.7 84.1h2.5" fill="none" stroke="#008700" stroke-width=".25"/>
<g fill="#c00">
<circle cx="133.2" cy="89.2" r=".63"/>
<circle cx="148.5" cy="93" r=".63"/>
<circle cx="148.5" cy="96.8" r=".63"/>
<circle cx="166.2" cy="96.8" r=".63"/>
<circle cx="166.2" cy="91.8" r=".63"/>
<circle cx="166.2" cy="84.1" r=".63"/>
<circle cx="166.2" cy="68.9" r=".63"/>
</g>
<path d="M124.3 79.1h11.5M124.3 84.1h11.5" fill="none" stroke="#008700" stroke-width=".25"/>
<circle cx="129.4" cy="79.1" r=".63" fill="#c00"/>
<path d="M135.8 71.4h-17.8v5.1h17.8M163.7 71.4h11.4v2.6h-2.5M163.7 74h1.3M163.7 76.5h22.9v2.6" fill="none" stroke="#008700" stroke-width=".25"/>
<circle cx="118" cy="71.4" r=".63" fill="#c00"/>
<path d="M135.8 66.4h-14v26.6" fill="none" stroke="#008700" stroke-width=".25"/>
<circle cx="121.8" cy="93" r=".63" fill="#c00"/>
<path d="M163.7 79.1h12.7v22.8M163.7 81.6h22.9M176.4 96.8h7.6" fill="none" stroke="#008700" stroke-width=".25"/>
<g fill="#c00">
<circle cx="176.4" cy="79.1" r=".63"/>
<circle cx="176.4" cy="96.8" r=".63"/>
<circle cx="176.4" cy="91.8" r=".63"/>
</g>
<path d="M163.7 66.4h8.9M68.5 126h.1" fill="none" stroke="#008700" stroke-width=".25"/>
<circle cx="68.5" cy="126" r=".63" fill="#c00"/>
<path d="M135.8 126h.1" fill="none" stroke="#008700" stroke-width=".25"/>
<circle cx="135.8" cy="126" r=".63" fill="#c00"/>
<path d="M203.1 126h.1" fill="none" stroke="#008700" stroke-width=".25"/>
<circle cx="203.1" cy="126" r=".63" fill="#c00"/>
<path d="M270.4 126h.1" fill="none" stroke="#008700" stroke-width=".25"/>
<circle cx="270.4" cy="126" r=".63" fill="#c00"/>
<g fill="none" stroke="#008700" stroke-width=".25">
<path d="M135.8 20.6h-6.4v28h1.3M27.8 54.9h.1M36.7 58.7h.1M121.8 54.9h.1M130.7 58.7h.1M27.8 103.2h.1M36.7 107h.1M121.8 103.2h.1M130.7 107h.1M27.8 126h.1M95.1 126h.1M162.4 126h.1"/>
<path d="M229.7 126h.1M121.8 168h.1"/>
</g>
<circle cx="130.7" cy="48.6" r=".63" fill="#c00"/>
<path d="M41.8 20.6h-7.6v28h2.5" fill="none" stroke="#008700" stroke-width=".25"/>
<circle cx="36.7" cy="48.6" r=".63" fill="#c00"/>
<path d="M41.8 68.9h-7.6v27.9h2.5" fill="none" stroke="#008700" stroke-width=".25"/>
<circle cx="36.7" cy="96.8" r=".63" fill="#c00"/>
<path d="M135.8 68.9h-7.7v27.9h2.6" fill="none" stroke="#008700" stroke-width=".25"/>
<circle cx="130.7" cy="96.8" r=".63" fill="#c00"/>
<g fill="none" stroke="#a10000" stroke-width=".25">
<path d="M73.5 25.7h.8M74.3 23.7v4M75.3 23.7v4M75.3 25.7h.8M167.5 25.7h.8M168.3 23.7v4M169.3 25.7h.8M169.3 23.7v4M73.5 74h.8M74.3 71.9v4.1M75.3 71.9v4.1M75.3 74h.8"/>
<path d="M167.5 74h.8M168.3 71.9v4.1M169.3 74h.8M169.3 71.9v4.1"/>
</g>
<path d="M71 25.7h2.5M76.1 25.7h2.5M165 25.7h2.5M170.1 25.7h2.5M71 74h2.5M76.1 74h2.5M165 74h2.5M170.1 74h2.5M128.1 154h3.9" fill="none" stroke="#870000" stroke-width=".25"/>
<circle cx="132" cy="154" r=".63" fill="#c00"/>
<path d="M121.8 154h3.8M157.4 151.4h2.5M165 151.4h2.5" fill="none" stroke="#870000" stroke-width=".25"/>
<path d="M125.1 152.2v-.3h.5v4.1h.5v-.2M125.6 154l2.5-1.5v3.3zM159.9 150.4h5.1v2.1h-5.1z" fill="none" stroke="#a10000" stroke-width=".25"/>
<circle cx="157.4" cy="151.4" r=".63" fill="#c00"/>
<path d="M159.9 151.4h5.1M248.8 151.4h10.2v20.4h-10.2z" fill="none" stroke="#a10000" stroke-width=".25"/>
<g fill="none" stroke="#870000" stroke-width=".25">
<path d="M246.3 154h2.5M246.3 156.5h2.5M246.3 159.1h2.5M259 154h2.5M259 156.5h2.5M259 159.1h2.5M246.3 169.2h2.5M246.3 166.7h2.5M246.3 164.1h2.5M246.3 161.6h2.5M259 169.2h2.5M259 166.7h2.5"/>
<path d="M259 164.1h2.5M259 161.6h2.5"/>
</g>
<path d="M246.3 159.1h.1M246.3 154h.1M246.3 156.5h.1M261.5 154h.1M261.5 156.5h.1M246.3 169.2h.1M246.3 166.7h.1M246.3 161.6h.1M246.3 164.1h.1M261.5 169.2h.1" fill="none" stroke="#008700" stroke-width=".25"/>
<text font-size="3.2" fill="#000080" x="193.6" y="189.2">SCH_Robot-sumo-STM-32G4_2026-08-13</text>
<g font-size="2.9" fill="#00f">
<text x="75.6" y="14.6">3.3V</text>
<text x="169.5" y="14.6">3.3V</text>
<text x="21" y="19.7">3.3V</text>
<text x="114.9" y="19.7">3.3V</text>
<text x="87" y="45.1">7.4V</text>
<text x="181" y="45.1">7.4V</text>
<text x="51.2" y="54.7">GND</text>
<text x="145.2" y="54.7">GND</text>
<text x="75.6" y="62.8">3.3V</text>
<text x="169.5" y="62.8">3.3V</text>
<text x="21" y="67.9">3.3V</text>
<text x="114.9" y="67.9">3.3V</text>
<text x="87" y="93.3">7.4V</text>
<text x="181" y="93.3">7.4V</text>
<text x="51.2" y="103">GND</text>
<text x="145.2" y="103">GND</text>
<text x="14.6" y="114.9">3.3V</text>
<text x="81.9" y="114.9">3.3V</text>
<text x="149.2" y="114.9">3.3V</text>
<text x="216.5" y="114.9">3.3V</text>
<text x="24.5" y="141.1">GND</text>
<text x="91.8" y="141.1">GND</text>
<text x="159.1" y="141.1">GND</text>
<text x="226.4" y="141.1">GND</text>
<text x="139.1" y="150.5">7.4V</text>
<text x="258.4" y="150.5">3.3V</text>
<text x="138.8" y="170.3">GND</text>
<text x="279.8" y="172.8">GND</text>
</g>
<g font-size="2.9" fill="#000080">
<text x="281.2" y="189.4">2.0</text>
<text x="222.4" y="196.3">Your Company</text>
<text x="282.7" y="196.8">2/3</text>
<text x="217.5" y="201.9">2026-06-06</text>
<text x="257.3" y="201.8">Dante Rojas</text>
</g>
<g font-size="2.6" fill="#00f">
<text x="12.9" y="31.2">IPROPI_A</text>
<text x="98.1" y="33.7">OUT2A</text>
<text x="106.9" y="31.2">IPROPI_B</text>
<text x="192.2" y="33.7">OUT2B</text>
<text x="15.9" y="36.1">OUT1A</text>
<text x="110.2" y="36.3">OUT1B</text>
<text x="16.1" y="55.3">IN2_I</text>
<text x="25" y="59.1">IN1_I</text>
<text x="110.1" y="55.3">IN2_I</text>
<text x="119" y="59.1">IN1_I</text>
<text x="12.8" y="79.5">IPROPI_C</text>
<text x="98.2" y="82">OUT2C</text>
<text x="106.8" y="79.5">IPROPI_D</text>
<text x="192.2" y="82">OUT2D</text>
<text x="16.1" y="84.6">OUT1C</text>
<text x="110" y="84.6">OUT1D</text>
<text x="15" y="103.6">IN2_D</text>
<text x="23.8" y="107.4">IN1_D</text>
<text x="108.9" y="103.6">IN2_D</text>
<text x="117.8" y="107.4">IN1_D</text>
<text x="74" y="126.4">TCRT_1</text>
<text x="141.4" y="126.4">TCRT_2</text>
<text x="208.7" y="126.4">TCRT_3</text>
<text x="276" y="126.4">TCRT_4</text>
<text x="229.7" y="154.4">INT_STM</text>
<text x="227.3" y="159.5">MOSI_STM</text>
<text x="230.4" y="157">CS_STM</text>
<text x="267.1" y="156.9">STM-RES</text>
<text x="227" y="162">MISO_STM</text>
<text x="228" y="167.1">SWDIO_IN</text>
<text x="228.3" y="164.6">CLK_STM</text>
<text x="233.1" y="169.6">VOUT</text>
<text x="267.1" y="169.6">SWDCLK_IN</text>
<text x="122.2" y="181.1" transform="rotate(-90 122.2 181.1)">VOUT</text>
<text x="15.6" y="188.8" transform="rotate(-90 15.6 188.8)">OUT1A</text>
<text x="25.7" y="188.8" transform="rotate(-90 25.7 188.8)">OUT2A</text>
<text x="42.2" y="188.6" transform="rotate(-90 42.2 188.6)">OUT1B</text>
<text x="52.4" y="188.6" transform="rotate(-90 52.4 188.6)">OUT2B</text>
<text x="68.9" y="188.6" transform="rotate(-90 68.9 188.6)">OUT1C</text>
<text x="79.1" y="188.6" transform="rotate(-90 79.1 188.6)">OUT2C</text>
<text x="95.6" y="188.8" transform="rotate(-90 95.6 188.8)">OUT1D</text>
<text x="105.7" y="188.8" transform="rotate(-90 105.7 188.8)">OUT2D</text>
</g>
<g font-size="2.6" fill="#a00000">
<text x="178.9" y="186">TITLE:</text>
<text x="271.6" y="189.4">REV:</text>
<text x="205.5" y="196.3">Company:</text>
<text x="271.3" y="196.7">Sheet:</text>
<text x="205.5" y="201.8">Date:</text>
<text x="240.8" y="201.8">Drawn By:</text>
</g>
<g font-size="2.2" fill="#a00000">
<text x="28.6" y="3">1</text>
<text x="78.4" y="3">2</text>
<text x="128.1" y="3">3</text>
<text x="177.9" y="3">4</text>
<text x="227.7" y="3">5</text>
<text x="1.5" y="28.3">A</text>
<text x="290.8" y="28.3">A</text>
<text x="1.5" y="78.1">B</text>
<text x="290.8" y="78.1">B</text>
<text x="1.5" y="127.9">C</text>
<text x="290.8" y="127.9">C</text>
<text x="1.5" y="177.6">D</text>
<text x="290.8" y="177.6">D</text>
<text x="28.6" y="205.2">1</text>
<text x="78.4" y="205.2">2</text>
<text x="128.1" y="205.2">3</text>
<text x="177.9" y="205.2">4</text>
<text x="227.7" y="205.2">5</text>
</g>
<g font-size="2.2" fill="#00f">
<text x="54.3" y="11.7">DRV8874PWPR</text>
<text x="148.3" y="11.7">DRV8874PWPR</text>
<text x="85.4" y="27.5">100nF</text>
<text x="179.4" y="27.5">100nF</text>
<text x="73.5" y="30.3">47nF</text>
<text x="167.5" y="30.3">47nF</text>
<text x="37" y="38.5">1k</text>
<text x="75.8" y="40.2">10uF</text>
<text x="132.2" y="38.5">1k</text>
<text x="169.8" y="40.2">10uF</text>
<text x="30.7" y="42.5">10k</text>
<text x="39.6" y="46.3">10k</text>
<text x="124.7" y="42.5">10k</text>
<text x="133.6" y="46.3">10k</text>
<text x="29.3" y="52.4">330</text>
<text x="75.8" y="50.4">100nF</text>
<text x="123.3" y="52.4">330</text>
<text x="169.8" y="50.4">100nF</text>
<text x="38.2" y="56.2">330</text>
<text x="54.3" y="59.9">DRV8874PWPR</text>
<text x="132.2" y="56.2">330</text>
<text x="148.3" y="59.9">DRV8874PWPR</text>
<text x="85.4" y="75.8">100nF</text>
<text x="179.4" y="75.8">100nF</text>
<text x="73.5" y="78.6">47nF</text>
<text x="167.5" y="78.6">47nF</text>
<text x="37" y="86.8">1k</text>
<text x="75.8" y="88.5">10uF</text>
<text x="130.9" y="86.8">1k</text>
<text x="169.8" y="88.5">10uF</text>
<text x="30.7" y="90.8">10k</text>
<text x="39.6" y="94.6">10k</text>
<text x="124.7" y="90.8">10k</text>
<text x="133.6" y="94.6">10k</text>
<text x="29.3" y="100.7">330</text>
<text x="75.8" y="98.7">100nF</text>
<text x="123.3" y="100.7">330</text>
<text x="169.8" y="98.7">100nF</text>
<text x="38.2" y="104.5">330</text>
<text x="132.2" y="104.5">330</text>
<text x="20.6" y="116.2">10k</text>
<text x="87.9" y="116.2">10k</text>
<text x="155.2" y="116.2">10k</text>
<text x="222.5" y="116.2">10k</text>
<text x="21.2" y="123.8">100</text>
<text x="36.5" y="122.7">TCRT5000_C3271803</text>
<text x="61.9" y="123.8">1k</text>
<text x="88.5" y="123.8">100</text>
<text x="104" y="123">TCRT5000_C3271803</text>
<text x="129.2" y="123.8">1k</text>
<text x="155.8" y="123.8">100</text>
<text x="171.1" y="122.7">TCRT5000_C3271803</text>
<text x="196.5" y="123.8">1k</text>
<text x="223.1" y="123.8">100</text>
<text x="238.4" y="122.7">TCRT5000_C3271803</text>
<text x="263.8" y="123.8">1k</text>
<text x="71" y="132.5">10nF</text>
<text x="138.3" y="132.5">10nF</text>
<text x="205.6" y="132.5">10nF</text>
<text x="272.9" y="132.5">10nF</text>
<text x="18.7" y="148.9">DB128L-5.08-2P</text>
<text x="45.3" y="148.9">DB128L-5.08-2P</text>
<text x="71.4" y="148.9">DB128L-5.08-2P</text>
<text x="98" y="148.9">DB128L-5.08-2P</text>
<text x="159.9" y="154.8">2410FA-10A</text>
<text x="169.9" y="154">VH2-HEADER2</text>
<text x="125.6" y="158.6">SS34</text>
<text x="145.2" y="161.7">330uF</text>
<text x="157.9" y="161.7">330uF</text>
<text x="18.7" y="162.4">SM6T15CA</text>
<text x="45.3" y="162.4">SM6T15CA</text>
<text x="72" y="162.4">SM6T15CA</text>
<text x="98.7" y="162.4">SM6T15CA</text>
<text x="123.3" y="165.5">MF-MSMF150/24X-2</text>
<text x="18.7" y="171">100nF</text>
<text x="45.3" y="171">100nF</text>
<text x="72" y="171">100nF</text>
<text x="98.7" y="171">100nF</text>
<text x="248.8" y="173.8">2.54-2*7P简牛</text>
</g>
<g font-size="2.2" fill="#000080">
<text x="54.3" y="9.4">U4</text>
<text x="148.3" y="9.4">U6</text>
<text x="73.5" y="22.7">C12</text>
<text x="167.5" y="22.7">C41</text>
<text x="85.4" y="25.2">C11</text>
<text x="179.4" y="25.2">C42</text>
<text x="30.7" y="40.2">R15</text>
<text x="37" y="36.2">R12</text>
<text x="75.8" y="37.9">C10</text>
<text x="124.7" y="40.2">R23</text>
<text x="132.2" y="36.2">R19</text>
<text x="169.8" y="37.9">C44</text>
<text x="39.6" y="44">R26</text>
<text x="133.6" y="44">R20</text>
<text x="29.3" y="50.1">R25</text>
<text x="38.2" y="54">R11</text>
<text x="75.8" y="48.1">C14</text>
<text x="123.3" y="50.1">R21</text>
<text x="132.2" y="54">R22</text>
<text x="169.8" y="48.1">C43</text>
<text x="54.3" y="57.6">U5</text>
<text x="148.3" y="57.6">U7</text>
<text x="73.5" y="71">C13</text>
<text x="167.5" y="71">C45</text>
<text x="85.4" y="73.5">C15</text>
<text x="179.4" y="73.5">C46</text>
<text x="30.7" y="88.5">R18</text>
<text x="37" y="84.5">R13</text>
<text x="75.8" y="86.2">C17</text>
<text x="124.7" y="88.5">R30</text>
<text x="130.9" y="84.5">R24</text>
<text x="169.8" y="86.2">C48</text>
<text x="39.6" y="92.3">R14</text>
<text x="133.6" y="92.3">R27</text>
<text x="29.3" y="98.4">R16</text>
<text x="75.8" y="96.3">C16</text>
<text x="123.3" y="98.4">R28</text>
<text x="169.8" y="96.3">C47</text>
<text x="38.2" y="102.2">R17</text>
<text x="132.2" y="102.2">R29</text>
<text x="20.6" y="113.9">R32</text>
<text x="87.9" y="113.9">R33</text>
<text x="155.2" y="113.9">R34</text>
<text x="222.5" y="113.9">R31</text>
<text x="21.2" y="121.5">R39</text>
<text x="36.5" y="120.4">OPTO1</text>
<text x="61.9" y="121.5">R35</text>
<text x="88.5" y="121.5">R40</text>
<text x="103.8" y="120.4">OPTO2</text>
<text x="129.2" y="121.5">R36</text>
<text x="155.8" y="121.5">R41</text>
<text x="171.1" y="120.4">OPTO3</text>
<text x="196.5" y="121.5">R37</text>
<text x="223.1" y="121.5">R42</text>
<text x="238.4" y="120.4">OPTO4</text>
<text x="263.8" y="121.5">R38</text>
<text x="71" y="130.2">C18</text>
<text x="138.3" y="130.2">C19</text>
<text x="205.6" y="130.2">C20</text>
<text x="272.9" y="130.2">C21</text>
<text x="18.7" y="146.8">J1</text>
<text x="45.3" y="146.8">J2</text>
<text x="71.4" y="146.8">J3</text>
<text x="98" y="146.8">J4</text>
<text x="159.9" y="149.7">U12</text>
<text x="125.6" y="151">D9</text>
<text x="169.9" y="151.7">CN7</text>
<text x="248.8" y="151">P2</text>
<text x="18.7" y="160.3">D7</text>
<text x="45.3" y="160.3">D8</text>
<text x="72" y="160.3">D5</text>
<text x="98.7" y="160.3">D6</text>
<text x="145.2" y="159.4">C27</text>
<text x="157.9" y="159.4">C28</text>
<text x="123.3" y="163.3">F1</text>
<text x="18.7" y="168.9">C23</text>
<text x="45.3" y="168.9">C24</text>
<text x="72" y="168.9">C25</text>
<text x="98.7" y="168.9">C22</text>
</g>
<g font-size="2.2">
<text x="42.9" y="17.4">1</text>
<text x="63.2" y="16.1">EP</text>
<text x="67.3" y="17.4">16</text>
<text x="67.3" y="14.8">17</text>
<text x="136.9" y="17.4">1</text>
<text x="157.2" y="16.1">EP</text>
<text x="161.3" y="17.4">16</text>
<text x="161.3" y="14.8">17</text>
<text x="42.9" y="19.9">2</text>
<text x="42.9" y="22.5">3</text>
<text x="45.3" y="18.6">EN/IN1</text>
<text x="45.3" y="21.2">PH/IN2</text>
<text x="45.3" y="23.7">nSLEEP</text>
<text x="58" y="18.6">PMODE</text>
<text x="61.3" y="21.2">GND</text>
<text x="61.9" y="23.7">CPL</text>
<text x="67.3" y="22.5">14</text>
<text x="67.3" y="19.9">15</text>
<text x="136.9" y="19.9">2</text>
<text x="136.9" y="22.5">3</text>
<text x="139.2" y="18.6">EN/IN1</text>
<text x="139.2" y="21.2">PH/IN2</text>
<text x="139.2" y="23.7">nSLEEP</text>
<text x="152" y="18.6">PMODE</text>
<text x="155.2" y="21.2">GND</text>
<text x="155.9" y="23.7">CPL</text>
<text x="161.3" y="22.5">14</text>
<text x="161.3" y="19.9">15</text>
<text x="42.9" y="25">4</text>
<text x="42.9" y="27.5">5</text>
<text x="45.3" y="26.3">nFAULT</text>
<text x="45.3" y="28.8">VREF</text>
<text x="61.5" y="26.3">CPH</text>
<text x="61.6" y="28.8">VCP</text>
<text x="67.3" y="27.5">12</text>
<text x="67.3" y="25">13</text>
<text x="136.9" y="25">4</text>
<text x="136.9" y="27.5">5</text>
<text x="139.2" y="26.3">nFAULT</text>
<text x="139.2" y="28.8">VREF</text>
<text x="155.5" y="26.3">CPH</text>
<text x="155.6" y="28.8">VCP</text>
<text x="161.3" y="27.5">12</text>
<text x="161.3" y="25">13</text>
<text x="42.9" y="30.1">6</text>
<text x="42.9" y="32.6">7</text>
<text x="42.9" y="35.2">8</text>
<text x="45.3" y="31.3">IPROPI</text>
<text x="45.3" y="33.9">IMODE</text>
<text x="60.3" y="33.9">OUT2</text>
<text x="62.9" y="31.3">VM</text>
<text x="67.3" y="35.2">9</text>
<text x="67.3" y="32.6">10</text>
<text x="67.3" y="30.1">11</text>
<text x="136.9" y="30.1">6</text>
<text x="136.9" y="32.6">7</text>
<text x="136.9" y="35.2">8</text>
<text x="139.2" y="31.3">IPROPI</text>
<text x="139.2" y="33.9">IMODE</text>
<text x="154.2" y="33.9">OUT2</text>
<text x="156.9" y="31.3">VM</text>
<text x="161.3" y="35.2">9</text>
<text x="161.3" y="32.6">10</text>
<text x="161.3" y="30.1">11</text>
<text x="45.3" y="36.4">OUT1</text>
<text x="59.8" y="36.4">PGND</text>
<text x="139.2" y="36.4">OUT1</text>
<text x="153.7" y="36.4">PGND</text>
<text x="42.9" y="65.6">1</text>
<text x="63.2" y="64.4">EP</text>
<text x="67.3" y="65.6">16</text>
<text x="67.3" y="63.1">17</text>
<text x="136.9" y="65.6">1</text>
<text x="157.2" y="64.4">EP</text>
<text x="161.3" y="65.6">16</text>
<text x="161.3" y="63.1">17</text>
<text x="42.9" y="68.2">2</text>
<text x="42.9" y="70.7">3</text>
<text x="45.3" y="66.9">EN/IN1</text>
<text x="45.3" y="69.4">PH/IN2</text>
<text x="45.3" y="72">nSLEEP</text>
<text x="58" y="66.9">PMODE</text>
<text x="61.3" y="69.4">GND</text>
<text x="61.9" y="72">CPL</text>
<text x="67.3" y="70.7">14</text>
<text x="67.3" y="68.2">15</text>
<text x="136.9" y="68.2">2</text>
<text x="136.9" y="70.7">3</text>
<text x="139.2" y="66.9">EN/IN1</text>
<text x="139.2" y="69.4">PH/IN2</text>
<text x="139.2" y="72">nSLEEP</text>
<text x="152" y="66.9">PMODE</text>
<text x="155.2" y="69.4">GND</text>
<text x="155.9" y="72">CPL</text>
<text x="161.3" y="70.7">14</text>
<text x="161.3" y="68.2">15</text>
<text x="42.9" y="73.3">4</text>
<text x="42.9" y="75.8">5</text>
<text x="45.3" y="74.5">nFAULT</text>
<text x="45.3" y="77.1">VREF</text>
<text x="61.5" y="74.5">CPH</text>
<text x="61.6" y="77.1">VCP</text>
<text x="67.3" y="75.8">12</text>
<text x="67.3" y="73.3">13</text>
<text x="136.9" y="73.3">4</text>
<text x="136.9" y="75.8">5</text>
<text x="139.2" y="74.5">nFAULT</text>
<text x="139.2" y="77.1">VREF</text>
<text x="155.5" y="74.5">CPH</text>
<text x="155.6" y="77.1">VCP</text>
<text x="161.3" y="75.8">12</text>
<text x="161.3" y="73.3">13</text>
<text x="42.9" y="78.3">6</text>
<text x="42.9" y="80.9">7</text>
<text x="42.9" y="83.4">8</text>
<text x="45.3" y="79.6">IPROPI</text>
<text x="45.3" y="82.1">IMODE</text>
<text x="60.3" y="82.1">OUT2</text>
<text x="62.9" y="79.6">VM</text>
<text x="67.3" y="83.4">9</text>
<text x="67.3" y="80.9">10</text>
<text x="67.3" y="78.3">11</text>
<text x="136.9" y="78.3">6</text>
<text x="136.9" y="80.9">7</text>
<text x="136.9" y="83.4">8</text>
<text x="139.2" y="79.6">IPROPI</text>
<text x="139.2" y="82.1">IMODE</text>
<text x="154.2" y="82.1">OUT2</text>
<text x="156.9" y="79.6">VM</text>
<text x="161.3" y="83.4">9</text>
<text x="161.3" y="80.9">10</text>
<text x="161.3" y="78.3">11</text>
<text x="45.3" y="84.7">OUT1</text>
<text x="59.8" y="84.7">PGND</text>
<text x="139.2" y="84.7">OUT1</text>
<text x="153.7" y="84.7">PGND</text>
<text x="19.5" y="154.3" transform="rotate(-90 19.5 154.3)">1</text>
<text x="22" y="154.3" transform="rotate(-90 22 154.3)">2</text>
<text x="46.1" y="154.3" transform="rotate(-90 46.1 154.3)">1</text>
<text x="48.7" y="154.3" transform="rotate(-90 48.7 154.3)">2</text>
<text x="72.8" y="154.3" transform="rotate(-90 72.8 154.3)">1</text>
<text x="75.4" y="154.3" transform="rotate(-90 75.4 154.3)">2</text>
<text x="99.5" y="154.3" transform="rotate(-90 99.5 154.3)">1</text>
<text x="102" y="154.3" transform="rotate(-90 102 154.3)">2</text>
<text x="18.2" y="156.6" transform="rotate(-90 18.2 156.6)">1</text>
<text x="20.7" y="156.6" transform="rotate(-90 20.7 156.6)">2</text>
<text x="44.9" y="156.6" transform="rotate(-90 44.9 156.6)">1</text>
<text x="47.4" y="156.6" transform="rotate(-90 47.4 156.6)">2</text>
<text x="71.5" y="156.6" transform="rotate(-90 71.5 156.6)">1</text>
<text x="74.1" y="156.6" transform="rotate(-90 74.1 156.6)">2</text>
<text x="98.2" y="156.6" transform="rotate(-90 98.2 156.6)">1</text>
<text x="100.8" y="156.6" transform="rotate(-90 100.8 156.6)">2</text>
<text x="169.9" y="157.1">1</text>
<text x="169.9" y="159.6">2</text>
<text x="172.3" y="158.3">1</text>
<text x="172.3" y="160.9">2</text>
</g>
<g font-size="1.8">
<text x="30.6" y="125.3">1</text>
<text x="49.4" y="125.3">4</text>
<text x="98" y="125.3">1</text>
<text x="116.7" y="125.3">4</text>
<text x="165.3" y="125.3">1</text>
<text x="184" y="125.3">4</text>
<text x="232.6" y="125.3">1</text>
<text x="251.3" y="125.3">4</text>
<text x="30.6" y="130.4">2</text>
<text x="49.4" y="130.4">3</text>
<text x="98" y="130.4">2</text>
<text x="116.7" y="130.4">3</text>
<text x="165.3" y="130.4">2</text>
<text x="184" y="130.4">3</text>
<text x="232.6" y="130.4">2</text>
<text x="251.3" y="130.4">3</text>
<text x="249.7" y="155">1</text>
<text x="257" y="155">2</text>
<text x="249.7" y="157.6">3</text>
<text x="249.7" y="160.1">5</text>
<text x="257" y="160.1">6</text>
<text x="257" y="157.6">4</text>
<text x="249.7" y="162.6">7</text>
<text x="249.7" y="165.2">9</text>
<text x="249.7" y="167.7">11</text>
<text x="256" y="167.7">12</text>
<text x="256" y="165.2">10</text>
<text x="257" y="162.6">8</text>
<text x="249.7" y="170.3">13</text>
<text x="256" y="170.3">14</text>
</g>
</svg>
